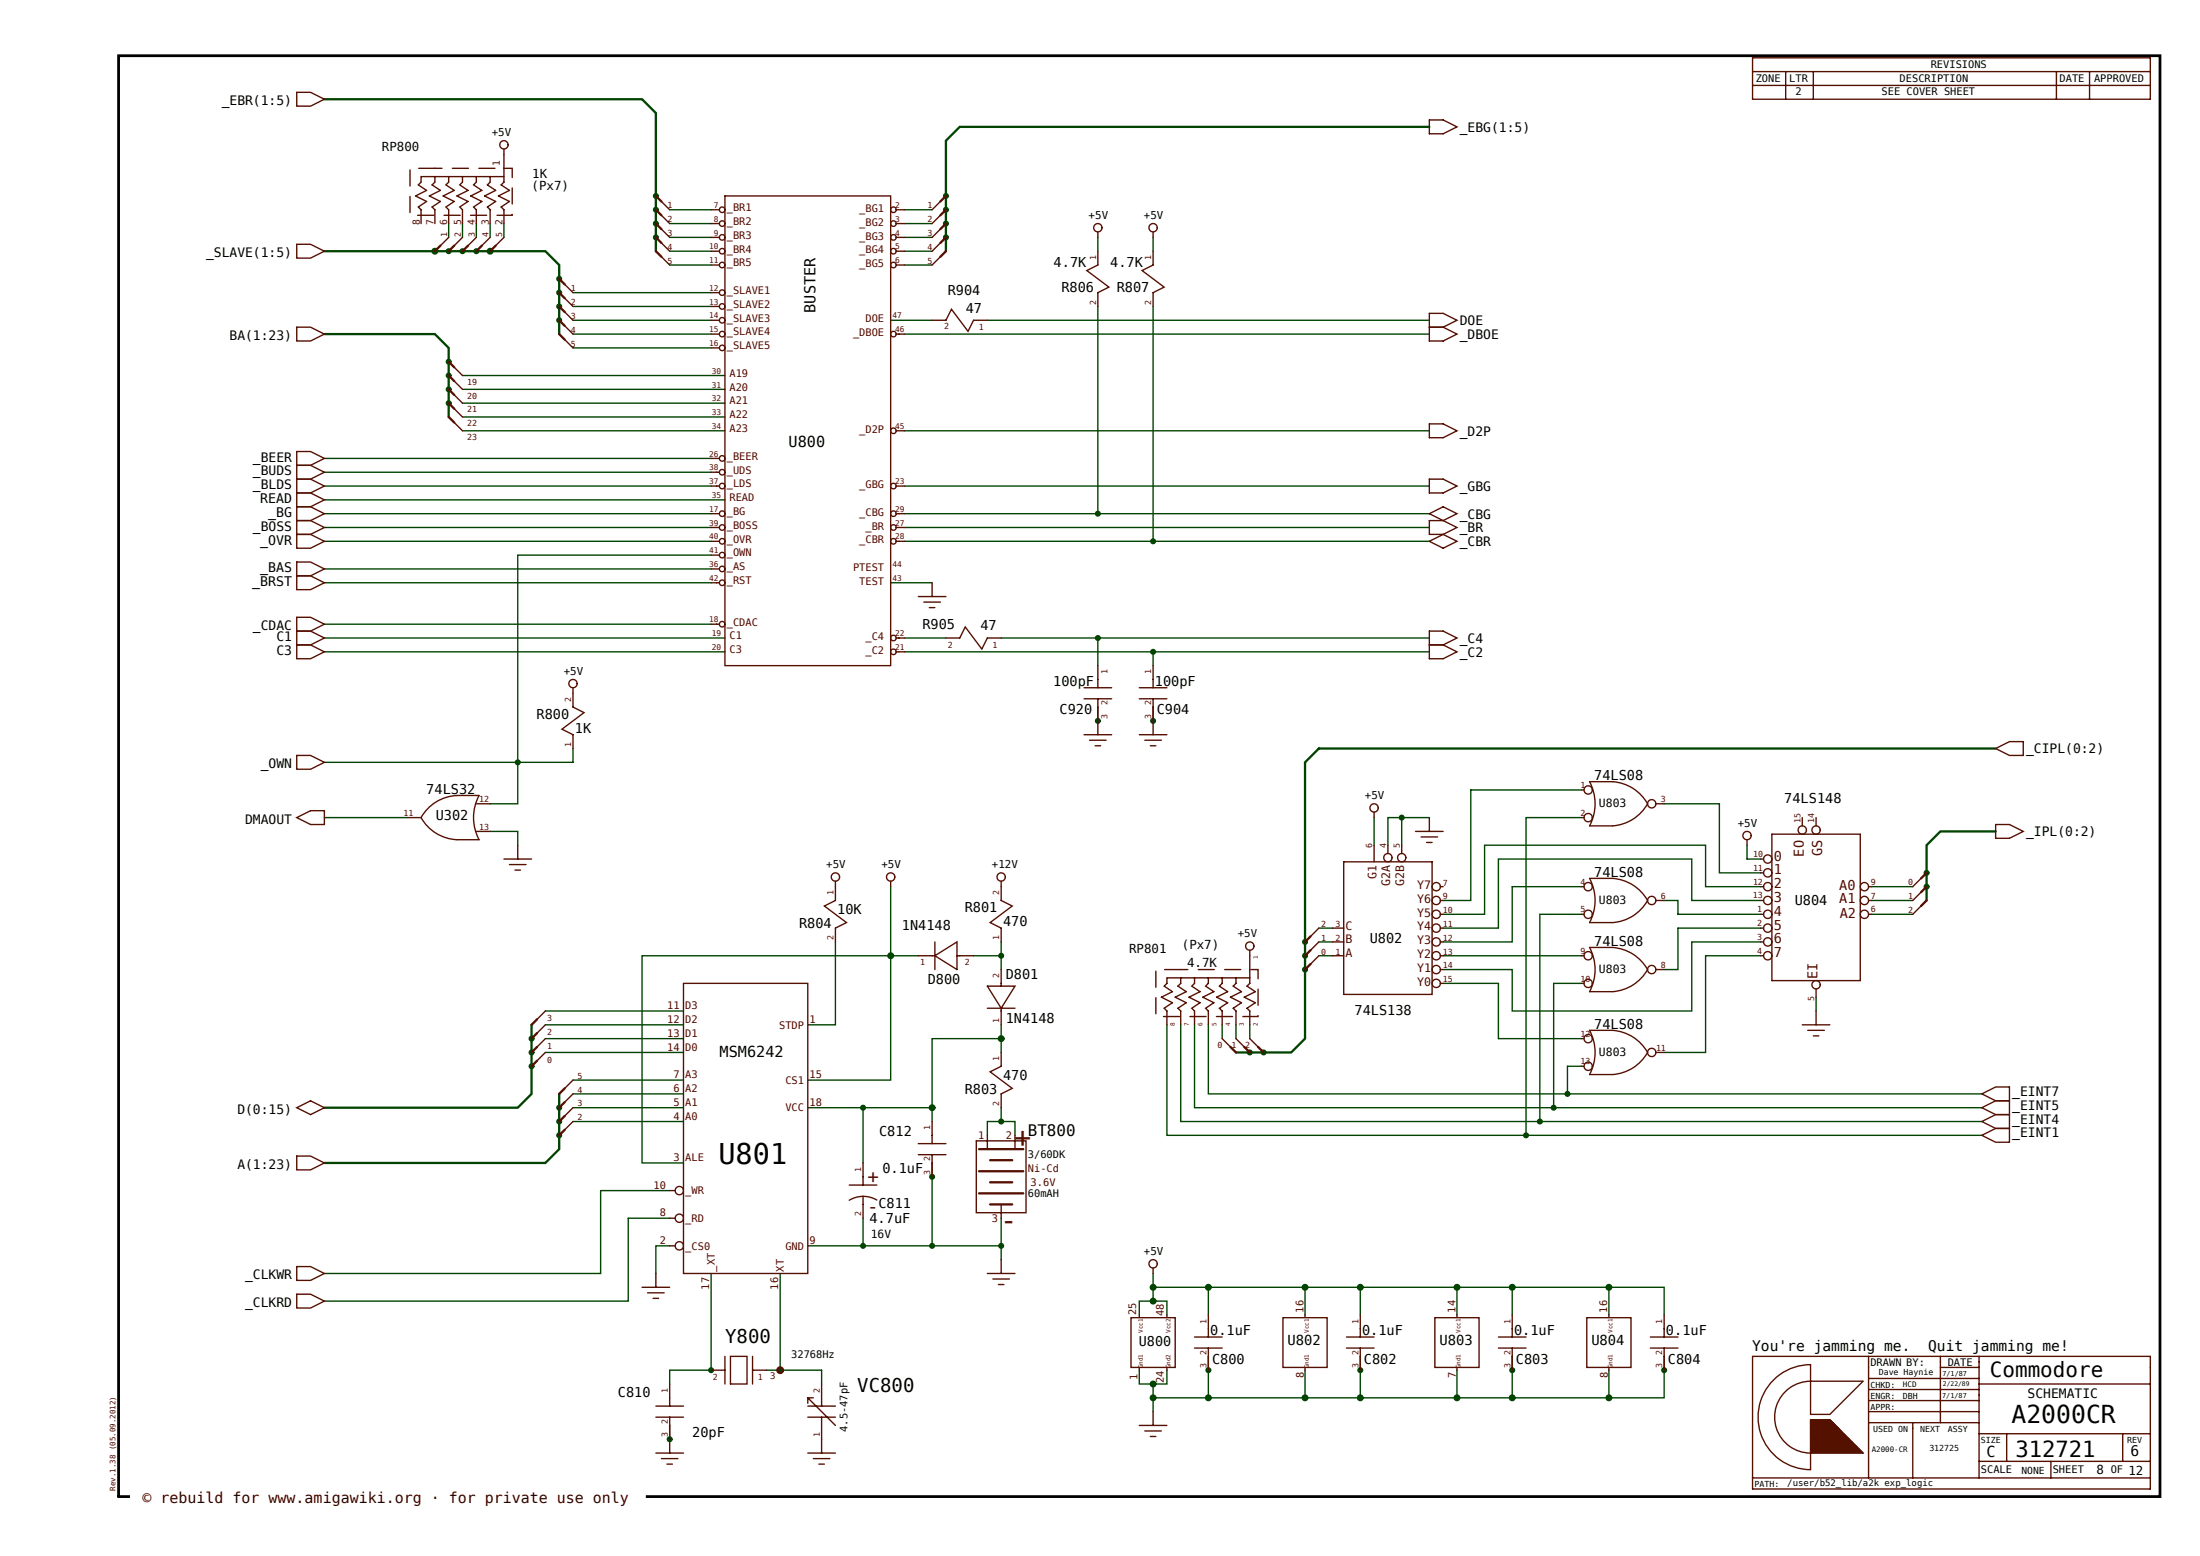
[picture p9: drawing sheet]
<svg xmlns="http://www.w3.org/2000/svg" width="420mm" height="297mm" viewBox="0 0 420 297" stroke-linecap="round" stroke-linejoin="round" font-family="sans-serif">
<path d="M22.6 10.6h389.8v275.1h-389.8z" fill="#fff" stroke="#fff" stroke-width=".19"/>
<path d="M22.6 10.6h389.8v275.1h-389.8z" fill="none" stroke="#000" stroke-width=".53"/>
<g fill="none" stroke="#040" stroke-width=".26">
<path d="M85.7 42.7v2.6M88.3 42.7v2.6M90.9 42.7v2.6M93.6 42.7v2.6M96.2 42.7v2.6M109.4 58.5h26.4M109.4 55.9h26.4M127.8 42.7h8M127.8 50.6h8M127.8 45.3h8M127.8 40h8M127.8 47.9h8"/>
<path d="M172.7 42.7h5.2M172.7 50.6h5.2M172.7 45.3h5.2M172.7 40h5.2M172.7 47.9h5.2M209.6 45.3v2.6M209.6 58.5v39.5M220.1 45.3v2.6M220.1 58.5v44.8M88.3 71.7h50.1M88.3 74.3h50.1M88.3 77h50.1"/>
<path d="M88.3 79.6h50.1M109.4 61.1h26.4M109.4 63.8h26.4M109.4 66.4h26.4M170 61.1h7.9M172.7 63.8h100.2M188.5 61.1h84.4M61.9 98h73.9M61.9 90.1h73.9M61.9 92.8h73.9M61.9 87.5h73.9M61.9 95.4h76.5"/>
<path d="M88.3 82.2h50.1M172.7 98h100.2M172.7 82.2h100.2M172.7 92.8h100.2M61.9 111.2h73.9M61.9 103.3h73.9M61.9 100.7h73.9M61.9 119.1h73.9M61.9 108.6h73.9M135.8 106h-37v47.4h-5.2M170 111.2h7.9M172.7 103.3h100.2"/>
<path d="M172.7 100.7h100.2M61.9 124.4h76.5M61.9 121.8h76.5M172.7 124.4h47.4v2.7M172.7 121.8h7.9M191.1 121.8h81.8M209.6 121.8v5.3M209.6 135v2.6M220.1 124.4h52.8M220.1 135v2.6M61.9 156.1h15.8M93.6 158.7h5.2v2.6"/>
<path d="M109.4 142.9v2.6h-47.5M262.3 156.1v5.2M267.6 156.1v5.2M272.9 156.1h-7.9v5.2M301.9 156.1h-10.6v60.6M301.9 150.8h-21.1v21.1h-5.3M317.7 153.4h10.5v13.2h8M159.5 179.8v15.8h-5.3M170 169.2v37h-15.8M191.1 179.8v5.3M251.8 179.8h2.6M251.8 177.2h2.6"/>
<path d="M301.9 174.5h-7.9v39.6M301.9 169.2h-13.2v10.6h-13.2M317.7 171.9h2.6v2.6h15.9M333.5 161.3v2.7h2.7M336.2 171.9h-13.2v-7.9h-36.9v13.2h-10.6M336.2 169.2h-10.6v-7.9h-42.2v13.2h-7.9M336.2 179.8h-13.2v13.2h-34.3v-7.9h-13.2M336.2 177.2h-15.9v7.9h-2.6M357.3 169.2h7.9M357.3 174.5h7.9M357.3 171.9h7.9M104.1 198.2h26.4"/>
<path d="M104.1 195.6h26.4M104.1 193h26.4M175.3 182.4h-52.7v39.6h7.9M185.9 182.4h5.2M191.1 195.6v2.6h-13.2v15.9M191.1 198.2v2.7M222.8 195.6v21.1h68.5M225.4 195.6v18.5h68.6M230.7 195.6v13.2h68.5v-5.3h2.7M233.3 195.6v2.6M236 195.6v2.6M238.6 195.6v2.6"/>
<path d="M251.8 182.4h2.6M275.5 187.7h10.6v10.5h15.8M275.5 182.4h26.4M301.9 187.7h-5.3v23.7h-68.6v-15.8M336.2 182.4h-10.6v18.5h-7.9M346.7 190.3v2.7M104.1 200.9h26.4M109.4 208.8h21.1M109.4 214.1h21.1M109.4 211.4h21.1M109.4 206.2h21.1M154.2 211.4h23.7"/>
<path d="M164.8 211.4v10.6M191.1 211.4v2.7h2.7v2.6M191.1 214.1h-2.6v2.6M291.3 216.7h87M294 214.1h84.3M296.6 211.4h81.7M299.2 208.8h79.1M127.8 232.5h-7.9v15.8h-58M127.8 227.3h-13.1v15.8h-52.8M127.8 237.8h-2.6v5.3M154.2 237.8h36.9M164.8 232.5v5.3"/>
<path d="M177.9 222v15.8M191.1 232.5v7.9M135.8 243.1v18.4h-8v2.7M148.9 243.1v18.4M220.1 248.3h-2.6v2.7M220.1 243.1v2.6M230.7 251v-5.3h87v5.3M230.7 245.7h-10.6v2.6h2.7v2.7M230.7 258.9v7.9M249.1 245.7v5.3M259.7 245.7v5.3M259.7 258.9v7.9"/>
<path d="M278.1 245.7v5.3M288.7 245.7v5.3M288.7 258.9v7.9M307.2 245.7v5.3M317.7 258.9v7.9h-97.6M127.8 272.1v2.6M146.3 261.5h10.6v2.7M217.5 261.5v2.7h5.3v-2.7M220.1 264.2v5.2M249.1 261.5v5.3M278.1 261.5v5.3M307.2 261.5v5.3"/>
</g>
<path d="M61.9 18.9h60.7l2.6 2.7v26.3M272.9 24.2h-89.7l-2.6 2.7v21M61.9 47.9h42.2l2.7 2.7v13.2M61.9 63.8h21.1l2.7 2.6v13.2M381 142.9h-129.2l-2.7 2.6v52.7l-2.6 2.7h-10.5M381 158.7h-10.6l-2.6 2.6v10.6M101.5 195.6v13.2l-2.7 2.6h-36.9M106.8 208.8v10.5l-2.7 2.7h-42.2" fill="none" stroke="#040" stroke-width=".44"/>
<g fill="#040" stroke="#040" stroke-width=".44">
<circle cx="93.6" cy="47.9" r=".44"/>
<circle cx="83" cy="47.9" r=".44"/>
<circle cx="177.9" cy="211.4" r=".44"/>
<circle cx="191.1" cy="198.2" r=".44"/>
<circle cx="170" cy="182.4" r=".44"/>
<circle cx="288.7" cy="245.7" r=".44"/>
<circle cx="307.2" cy="245.7" r=".44"/>
<circle cx="288.7" cy="266.8" r=".44"/>
<circle cx="307.2" cy="266.8" r=".44"/>
<circle cx="259.7" cy="266.8" r=".44"/>
<circle cx="278.1" cy="266.8" r=".44"/>
<circle cx="259.7" cy="245.7" r=".44"/>
<circle cx="278.1" cy="245.7" r=".44"/>
<circle cx="220.1" cy="248.3" r=".44"/>
<circle cx="220.1" cy="245.7" r=".44"/>
<circle cx="249.1" cy="245.7" r=".44"/>
<circle cx="220.1" cy="264.2" r=".44"/>
<circle cx="220.1" cy="266.8" r=".44"/>
<circle cx="249.1" cy="266.8" r=".44"/>
<circle cx="230.7" cy="245.7" r=".44"/>
<circle cx="230.7" cy="266.8" r=".44"/>
</g>
<g fill="#040" stroke="#040" stroke-width=".26">
<circle cx="177.9" cy="237.8" r=".44"/>
<circle cx="220.1" cy="124.4" r=".44"/>
<circle cx="177.9" cy="224.6" r=".44"/>
<circle cx="148.9" cy="261.5" r=".44"/>
<circle cx="127.8" cy="274.7" r=".44"/>
<circle cx="317.7" cy="261.5" r=".44"/>
<circle cx="288.7" cy="261.5" r=".44"/>
<circle cx="259.7" cy="261.5" r=".44"/>
<circle cx="230.7" cy="261.5" r=".44"/>
<circle cx="220.1" cy="137.6" r=".44"/>
<circle cx="209.6" cy="121.8" r=".44"/>
<circle cx="209.6" cy="137.6" r=".44"/>
<circle cx="90.9" cy="47.9" r=".44"/>
<circle cx="88.3" cy="47.9" r=".44"/>
<circle cx="85.7" cy="47.9" r=".44"/>
<circle cx="101.5" cy="203.5" r=".44"/>
<circle cx="191.1" cy="237.8" r=".44"/>
<circle cx="191.1" cy="214.1" r=".44"/>
<circle cx="85.7" cy="69" r=".44"/>
<circle cx="220.1" cy="103.3" r=".44"/>
<circle cx="209.6" cy="98" r=".44"/>
<circle cx="101.5" cy="200.9" r=".44"/>
<circle cx="367.8" cy="169.2" r=".44"/>
<circle cx="101.5" cy="198.2" r=".44"/>
<circle cx="106.8" cy="216.7" r=".44"/>
<circle cx="135.8" cy="261.5" r=".44"/>
<circle cx="164.8" cy="237.8" r=".44"/>
<circle cx="106.8" cy="214.1" r=".44"/>
<circle cx="106.8" cy="211.4" r=".44"/>
<circle cx="164.8" cy="211.4" r=".44"/>
<circle cx="367.8" cy="166.6" r=".44"/>
<circle cx="267.6" cy="156.1" r=".44"/>
<circle cx="191.1" cy="182.4" r=".44"/>
<circle cx="238.6" cy="200.9" r=".44"/>
<circle cx="125.2" cy="40" r=".44"/>
<circle cx="125.2" cy="45.3" r=".44"/>
<circle cx="125.2" cy="42.7" r=".44"/>
<circle cx="180.6" cy="40" r=".44"/>
<circle cx="180.6" cy="45.3" r=".44"/>
<circle cx="180.6" cy="42.7" r=".44"/>
<circle cx="125.2" cy="37.4" r=".44"/>
<circle cx="106.8" cy="53.2" r=".44"/>
<circle cx="106.8" cy="55.9" r=".44"/>
<circle cx="106.8" cy="58.5" r=".44"/>
<circle cx="106.8" cy="61.1" r=".44"/>
<circle cx="180.6" cy="37.4" r=".44"/>
<circle cx="299.2" cy="208.8" r=".44"/>
<circle cx="296.6" cy="211.4" r=".44"/>
<circle cx="294" cy="214.1" r=".44"/>
<circle cx="249.1" cy="185.1" r=".44"/>
<circle cx="291.3" cy="216.7" r=".44"/>
<circle cx="241.2" cy="200.9" r=".44"/>
<circle cx="85.7" cy="77" r=".44"/>
<circle cx="85.7" cy="74.3" r=".44"/>
<circle cx="85.7" cy="71.7" r=".44"/>
<circle cx="249.1" cy="182.4" r=".44"/>
<circle cx="249.1" cy="179.8" r=".44"/>
<circle cx="98.8" cy="145.5" r=".44"/>
</g>
<g fill="none" stroke="#510" stroke-width=".26">
<path d="M56.7 17.6h2.6l2.6 1.3-2.6 1.4h-2.6zM96.2 28.4v1.1M126.3 38.5l1.5 1.5M138.4 37.4h31.6v89.7h-31.6zM179.5 38.5l-1.6 1.5M272.9 22.9h2.6l2.6 1.3-2.6 1.3h-2.6zM126.3 49l1.5 1.6M126.3 46.4l1.5 1.5M126.3 43.7l1.5 1.6M126.3 41.1l1.5 1.6M135.8 40h1.5M135.8 42.7h1.5"/>
<path d="M135.8 45.3h1.5M135.8 47.9h1.5M135.8 50.6h1.5M135.8 58.5h1.5M135.8 55.9h1.5M171.1 40h1.6M171.1 42.7h1.6M171.1 45.3h1.6M171.1 47.9h1.6M171.1 50.6h1.6M179.5 49l-1.6 1.6M179.5 46.4l-1.6 1.5"/>
<path d="M179.5 43.7l-1.6 1.6M179.5 41.1l-1.6 1.6M209.6 47.9v2.7l-2.1 1 4.2 3.2-2.1 1.1v2.6M209.6 44.3v1M220.1 47.9v2.7l-2.1 1 4.2 3.2-2.1 1.1v2.6M220.1 44.3v1M272.9 59.8h2.6l2.6 1.3-2.6 1.4 2.6 1.3-2.6 1.3h-2.6zM135.8 63.8h1.5M135.8 61.1h1.5M135.8 66.4h1.5M171.1 63.8h1.6M272.9 62.5h2.6"/>
<path d="M56.7 86.2h2.6l2.6 1.3-2.6 1.3h-2.6zM56.7 88.8h2.6l2.6 1.3-2.6 1.4h-2.6zM56.7 91.5h2.6l2.6 1.3-2.6 1.3h-2.6zM56.7 99.4h2.6l2.6 1.3-2.6 1.3h-2.6zM56.7 96.7h2.6l2.6 1.3-2.6 1.4h-2.6zM135.8 98h1.5M135.8 87.5h1.5M135.8 90.1h1.5M135.8 92.8h1.5M171.1 82.2h1.6M171.1 92.8h1.6M171.1 98h1.6"/>
<path d="M272.9 98l2.6-1.3 2.6 1.3-2.6 1.4zM272.9 91.5h2.6l2.6 1.3-2.6 1.3h-2.6zM275.5 99.4l2.6 1.3-2.6 1.3M275.5 99.4h-2.6v2.6h2.6M56.7 102h2.6l2.6 1.3-2.6 1.3h-2.6zM56.7 117.8h2.6l2.6 1.3-2.6 1.4h-2.6zM135.8 108.6h1.5M135.8 103.3h1.5M135.8 106h1.5M135.8 100.7h1.5M135.8 119.1h1.5M135.8 111.2h1.5"/>
<path d="M171.1 100.7h1.6M171.1 103.3h1.6M175.3 113.9h5.3M176.4 114.9h3.1M177.4 116h1.1M177.9 111.2v2.7M272.9 103.3l2.6-1.3 2.6 1.3-2.6 1.3zM56.7 123.1h2.6l2.6 1.3-2.6 1.3h-2.6zM171.1 124.4h1.6M171.1 121.8h1.6M217.5 131.3h5.3M217.5 133.4h5.3"/>
<path d="M220.1 127.1v4.2M220.1 133.4v6.8M272.9 120.5h2.6l2.6 1.3-2.6 1.3 2.6 1.3-2.6 1.3h-2.6zM272.9 123.1h2.6M56.7 156.1l2.6-1.4h2.6v2.7h-2.6zM77.7 156.1h2.7M81.8 154.2a8.3 8.3 0 0 1 5.4-2.4h4.3a9 9 0 0 0 0 8.5h-4.3a8.3 8.3 0 0 1-6.8-4.2zM90.9 153.4h2.7M90.9 158.7h2.7M217.5 140.2h5.3M218.6 141.3h3.1M219.6 142.3h1.1"/>
<path d="M262.3 155v1.1M270.2 158.7h5.3M271.3 159.8h3.2M272.9 156.1v2.6M301.9 150.8h.5M301.9 156.1h.5M303.5 149.2h4.4a8.3 8.3 0 0 1 6.6 4.2 8.3 8.3 0 0 1-6.6 4.2h-4.4a9 9 0 0 0 0-8.4zM316.1 153.4h1.6M381 142.9l2.6-1.3h2.7v2.6h-2.7zM96.2 164h5.3M97.3 165h3.1M98.3 166.1h1.1"/>
<path d="M98.8 161.3v2.7M159.5 168.2v3.7l-2.1 1 4.2 3.2-2.1 1.1v2.6M178.5 179.8v5.3M191.1 168.2v1M251.8 177.2l-1.6 1.5M251.8 179.8l-1.6 1.6M254.4 177.2h2.1M254.4 179.8h2.1M256.5 164.5h16.9v25.3h-16.9zM262.3 161.3v3.2M265 161.3v1.6M267.6 161.3v1.6"/>
<path d="M272.3 160.8h1.1M275 171.9h.5M275 169.2h.5M275 174.5h.5M275 177.2h.5M275 179.8h.5M301.9 169.2h.5M301.9 174.5h.5M303.5 167.7h4.4a8.3 8.3 0 0 1 6.6 4.2 8.3 8.3 0 0 1-6.6 4.2h-4.4a9 9 0 0 0 0-8.4zM316.1 171.9h1.6M333.5 160.3v1M366.7 172.9l-1.5 1.6"/>
<path d="M366.7 170.3l-1.5 1.6M366.7 167.7l-1.5 1.5M104.1 193l-1.6 1.6M104.1 195.6l-1.6 1.6M104.1 198.2l-1.6 1.6M175.3 182.4h3.2M178.5 182.4l4.2-2.6v5.3zM182.7 182.4h3.2M188.5 188.2h5.3l-2.7 4.2zM188.5 192.4h5.3M191.1 185.1v3.1M191.1 192.4v3.2"/>
<path d="M225.4 186.6v1.1l-.5 .5 1.6 1.1-2.1 1 2.1 1.1-1.6 1 .5 .6v2.6M228 186.6v1.1l-.5 .5 1.6 1.1-2.1 1 2.1 1.1-1.6 1 .5 .6v2.6M230.7 186.6v1.1l-.5 .5 1.5 1.1-2.1 1 2.1 1.1-1.5 1 .5 .6v2.6M233.3 186.6v1.1l-.5 .5 1.6 1.1-2.1 1 2.1 1.1-1.6 1 .5 .6v2.6M236 186.6v1.1l-.6 .5 1.6 1.1-2.1 1 2.1 1.1-1.6 1 .6 .6v2.6M238.6 186.6h-15.8v1.1l-.6 .5 1.6 1.1-2.1 1 2.1 1.1-1.6 1 .6 .6v2.6M238.6 182.4v5.3l-.5 .5 1.5 1.1-2.1 1 2.1 1.1-1.5 1 .5 .6v2.6M251.8 182.4l-1.6 1.6M254.4 182.4h2.1M275 182.4h.5M275 185.1h.5M275 187.7h.5"/>
<path d="M301.9 198.2h.5M301.9 182.4h.5M301.9 187.7h.5M303.5 196.7h4.4a8.3 8.3 0 0 1 6.6 4.2 8.3 8.3 0 0 1-6.6 4.2h-4.4a9 9 0 0 0 0-8.4zM303.5 180.8h4.4a8.3 8.3 0 0 1 6.6 4.3 8.3 8.3 0 0 1-6.6 4.2h-4.4a9 9 0 0 0 0-8.5zM316.1 185.1h1.6M56.7 211.4l2.6-1.3 2.6 1.3-2.6 1.4zM104.1 200.9l-1.6 1.6M109.4 206.2l-1.6 1.5M109.4 208.8l-1.6 1.6M109.4 211.4l-1.6 1.6M109.4 214.1l-1.6 1.6"/>
<path d="M175.3 218.3h5.3M177.9 214.1v4.2M186.4 217.8h9.5v13.7h-9.5zM188.5 216.7v2.6M191.1 200.9v2.6l-2.1 1.1 4.2 3.1-2.1 1.1v2.6M193.8 216.7v2.6M301.9 203.5h.5M316.1 200.9h1.6M378.3 211.4l2.7-1.3h2.6v2.7h-2.6zM378.3 208.8l2.7-1.3h2.6v2.6h-2.6zM378.3 214.1l2.7-1.3h2.6v2.6h-2.6zM378.3 216.7l2.7-1.3h2.6v2.6h-2.6z"/>
<path d="M56.7 220.7h2.6l2.6 1.3-2.6 1.3h-2.6zM162.1 226.2h5.3M164.8 222v4.2M164.8 228.3v4.2M167.4 229.1a5.2 5.2 0 0 0-5.3 0M175.3 220.4h5.3M177.9 220.4v4.2M191.1 229.9v2.6M56.7 247h2.6l2.6 1.3-2.6 1.4h-2.6zM56.7 241.8h2.6l2.6 1.3-2.6 1.3h-2.6zM188.5 243.1h5.3M189.5 244.1h3.2"/>
<path d="M190.6 245.2h1.1M191.1 240.4v2.7M228 255.2h5.3M228 257.3h5.3M230.7 251v4.2M230.7 257.3v4.2M278.1 251v.5M356.7 258.9v23.2M370.4 258.9v12.7M377.8 258.9v23.2M125.2 277.4h5.3M126.3 278.4h3.1"/>
<path d="M127.3 279.5h1.1M127.8 274.7v2.7M154.2 277.4h5.3M155.3 278.4h3.1M156.3 279.5h1.1M156.9 274.7v2.7M278.1 261v.5M338.6 263.4a10 10 0 0 0-2.2 10.9 10 10 0 0 0 9.3 6.2v-9.5h3.6l6.4 6.4h-10a6.9 6.9 0 0 1-6.9-6.9 6.9 6.9 0 0 1 6.9-6.9h10l-6.4 6.4h-3.6v-9.5a10 10 0 0 0-7.1 2.9zM345.7 273.7h6.3M345.7 271.6h4.2M345.7 272.1h4.7M345.7 272.6h5.2"/>
<path d="M345.7 273.1h5.8M345.7 274.2h6.8M345.7 274.7h7.3M345.7 275.2h7.9M345.7 275.8h8.4M345.7 276.3h8.9M345.7 276.8h9.4M345.7 271.3h3.9M345.7 271.8h4.4M345.7 272.3h5M345.7 272.9h5.5M345.7 273.4h6"/>
<path d="M345.7 273.9h6.5M345.7 274.5h7.1M345.7 275h7.6M345.7 275.5h8.1M345.7 276h8.7M345.7 276.6h9.2M345.7 277.1h9.7M345.7 271.1h3.7M345.7 271.2h3.8M345.7 271.4h4M345.7 271.5h4.1M345.7 271.6h4.3"/>
<path d="M345.7 271.7h4.3M345.7 271.9h4.5M345.7 272h4.6M345.7 272.2h4.8M345.7 272.3h4.9M345.7 272.4h5M345.7 272.5h5.1M345.7 272.7h5.3M345.7 272.8h5.4M345.7 273h5.6M345.7 273h5.7M345.7 273.2h5.8"/>
<path d="M345.7 273.3h5.9M345.7 273.5h6.1M345.7 273.6h6.2M345.7 273.8h6.4M345.7 273.8h6.5M345.7 274h6.6M345.7 274.1h6.7M345.7 274.3h6.9M345.7 274.4h7M345.7 274.5h7.2M345.7 274.6h7.2M345.7 274.8h7.4"/>
<path d="M345.7 274.9h7.5M345.7 275.1h7.7M345.7 275.2h7.8M345.7 275.3h7.9M345.7 275.4h8M345.7 275.6h8.2M345.7 275.7h8.3M345.7 275.9h8.5M345.7 275.9h8.6M345.7 276.1h8.7M345.7 276.2h8.8M345.7 276.4h9"/>
<path d="M345.7 276.5h9.1M345.7 276.7h9.3M345.7 276.7h9.4M345.7 276.9h9.5M345.7 277h9.6M345.7 277.2h9.8M345.7 277.3h9.9M356.7 271.6h21.1M356.7 269.4h21.1M356.7 267.3h21.1M356.7 265.2h21.1M356.7 263.1h21.1"/>
<path d="M365.2 271.6v10.5M370.4 261h7.4M377.8 278.9h32.7M377.8 273.7h32.7M377.8 264.2h32.7M383.1 273.7v5.2M391.5 278.9v3.2M405.2 273.7v5.2M334.6 282.1v2.1h75.9v-25.3h-75.9v23.2h75.9"/>
<circle cx="96.2" cy="27.6" r=".79"/>
<circle cx="137.9" cy="40" r=".53"/>
<circle cx="137.9" cy="55.9" r=".53"/>
<circle cx="137.9" cy="47.9" r=".53"/>
<circle cx="137.9" cy="50.6" r=".53"/>
<circle cx="137.9" cy="45.3" r=".53"/>
<circle cx="137.9" cy="42.7" r=".53"/>
<circle cx="137.9" cy="58.5" r=".53"/>
<circle cx="170.6" cy="40" r=".53"/>
<circle cx="170.6" cy="50.6" r=".53"/>
<circle cx="170.6" cy="42.7" r=".53"/>
<circle cx="170.6" cy="45.3" r=".53"/>
<circle cx="170.6" cy="47.9" r=".53"/>
<circle cx="209.6" cy="43.5" r=".79"/>
<circle cx="220.1" cy="43.5" r=".79"/>
<circle cx="137.9" cy="61.1" r=".53"/>
<circle cx="137.9" cy="66.4" r=".53"/>
<circle cx="137.9" cy="63.8" r=".53"/>
<circle cx="170.6" cy="63.8" r=".53"/>
<circle cx="137.9" cy="98" r=".53"/>
<circle cx="137.9" cy="90.1" r=".53"/>
<circle cx="137.9" cy="87.5" r=".53"/>
<circle cx="137.9" cy="92.8" r=".53"/>
<circle cx="170.6" cy="92.8" r=".53"/>
<circle cx="170.6" cy="82.2" r=".53"/>
<circle cx="170.6" cy="98" r=".53"/>
<circle cx="137.9" cy="103.3" r=".53"/>
<circle cx="137.9" cy="100.7" r=".53"/>
<circle cx="137.9" cy="106" r=".53"/>
<circle cx="137.9" cy="119.1" r=".53"/>
<circle cx="137.9" cy="108.6" r=".53"/>
<circle cx="137.9" cy="111.2" r=".53"/>
<circle cx="170.6" cy="100.7" r=".53"/>
<circle cx="170.6" cy="103.3" r=".53"/>
<circle cx="170.6" cy="121.8" r=".53"/>
<circle cx="170.6" cy="124.4" r=".53"/>
<circle cx="262.3" cy="154.2" r=".79"/>
<circle cx="303.2" cy="150.8" r=".79"/>
<circle cx="303.2" cy="156.1" r=".79"/>
<circle cx="315.3" cy="153.4" r=".79"/>
<circle cx="333.5" cy="159.5" r=".79"/>
<circle cx="159.5" cy="167.4" r=".79"/>
<circle cx="191.1" cy="167.4" r=".79"/>
<circle cx="265" cy="163.7" r=".79"/>
<circle cx="267.6" cy="163.7" r=".79"/>
<circle cx="274.2" cy="171.9" r=".79"/>
<circle cx="274.2" cy="169.2" r=".79"/>
<circle cx="274.2" cy="174.5" r=".79"/>
<circle cx="274.2" cy="177.2" r=".79"/>
<circle cx="274.2" cy="179.8" r=".79"/>
<circle cx="303.2" cy="174.5" r=".79"/>
<circle cx="303.2" cy="169.2" r=".79"/>
<circle cx="315.3" cy="171.9" r=".79"/>
<circle cx="274.2" cy="182.4" r=".79"/>
<circle cx="274.2" cy="187.7" r=".79"/>
<circle cx="274.2" cy="185.1" r=".79"/>
<circle cx="303.2" cy="182.4" r=".79"/>
<circle cx="303.2" cy="198.2" r=".79"/>
<circle cx="303.2" cy="187.7" r=".79"/>
<circle cx="315.3" cy="185.1" r=".79"/>
<circle cx="303.2" cy="203.5" r=".79"/>
<circle cx="315.3" cy="200.9" r=".79"/>
</g>
<g fill="none" stroke="#510" stroke-width=".44">
<path d="M125.2 37.4l1.1 1.1M180.6 37.4l-1.1 1.1M125.2 47.9l1.1 1.1M125.2 45.3l1.1 1.1M125.2 42.7l1.1 1M125.2 40l1.1 1.1M180.6 47.9l-1.1 1.1M180.6 45.3l-1.1 1.1M180.6 42.7l-1.1 1M180.6 40l-1.1 1.1M250.2 178.7l-1.1 1.1M367.8 171.9l-1.1 1"/>
<path d="M367.8 169.2l-1.1 1.1M367.8 166.6l-1.1 1.1M102.5 194.6l-1 1M102.5 197.2l-1 1M102.5 199.8l-1 1.1M250.2 181.4l-1.1 1M250.2 184l-1.1 1.1M102.5 202.5l-1 1M107.8 207.7l-1 1.1M107.8 210.4l-1 1M107.8 213l-1 1.1M107.8 215.7l-1 1"/>
<path d="M186.9 219.3h8.5M186.9 223.6h8.5M186.9 227.8h8.5M189 221.5h4.2M189 225.7h4.2M189 229.9h4.2"/>
</g>
<path d="M225.4 185.1h-4.7v8.9h19.5v-8.9h-14.8" fill="none" stroke="#510" stroke-width=".26" stroke-dasharray="3.1 2"/>
<path d="M273.9 251.5h8.5v9.5h-8.5z" fill="#fff" stroke="#510" stroke-width=".26"/>
<g fill="none" stroke="#510" stroke-width=".26">
<path d="M334.6 11h75.9v7.9h-75.9zM334.6 13.7h75.9M334.6 16.3h75.9M340.9 13.7v5.2M346.2 13.7v5.2M392.6 13.7v5.2M398.9 13.7v5.2M177.9 61.1h2.7l1-2.1 3.2 4.2 1.1-2.1h2.6M180.6 121.8h2.6l1.1-2.1 3.1 4.2 1.1-2.1h2.6M207 131.3h5.2M207 133.4h5.2M209.6 127.1v4.2"/>
<path d="M209.6 133.4v6.8M207 140.2h5.2M208 141.3h3.2M209.1 142.3h1M238.6 181.4v1M127.8 227.3h1.1M127.8 232.5h1.1M127.8 237.8h1.1M257.1 255.2h5.2M257.1 257.3h5.2M259.7 251v4.2M259.7 257.3v4.2"/>
<circle cx="238.6" cy="180.6" r=".79"/>
<circle cx="129.7" cy="237.8" r=".79"/>
<circle cx="129.7" cy="232.5" r=".79"/>
<circle cx="129.7" cy="227.3" r=".79"/>
</g>
<path d="M130.5 187.7h23.7v55.4h-23.7z" fill="#fff" stroke="#510" stroke-width=".26"/>
<path d="M234.9 199.8l1.1 1.1M237.5 199.8l1.1 1.1M240.2 199.8l1 1.1" fill="none" stroke="#510" stroke-width=".44"/>
<g fill="none" stroke="#510" stroke-width=".26">
<path d="M56.7 120.5h2.6l2.6 1.3-2.6 1.3h-2.6zM338.3 159.2h16.8v28h-16.8zM344.1 156.1v1.5M346.7 156.1v1.5M381 157.4h2.6l2.7 1.3-2.7 1.3h-2.6zM336.2 164h.5M336.2 166.6h.5M336.2 169.2h.5M336.2 171.9h.5M336.2 174.5h.5M336.2 177.2h.5M336.2 179.8h.5"/>
<path d="M356.7 169.2h.6M356.7 171.9h.6M356.7 174.5h.6M233.3 198.2l1.6 1.6M236 198.2l1.5 1.6M238.6 198.2l1.6 1.6M336.2 182.4h.5M346.7 188.8v1.5M138.4 258.9v5.3M139.4 258.9h3.2v5.3h-3.2zM143.7 258.9v5.3M286.1 255.2h5.2"/>
<path d="M286.1 257.3h5.2M288.7 251v4.2M288.7 257.3v4.2M307.2 251v.5M135.8 261.5h2.6M143.7 261.5h2.6M154.2 266.8l5.3 5.3M154.2 270.5h5.3M154.2 268.4h5.3M155.3 266.8h-1.1v1.1M156.9 264.2v4.2M156.9 270.5v4.2"/>
<path d="M307.2 261v.5"/>
<circle cx="344.1" cy="158.4" r=".79"/>
<circle cx="346.7" cy="158.4" r=".79"/>
<circle cx="337.5" cy="164" r=".79"/>
<circle cx="337.5" cy="166.6" r=".79"/>
<circle cx="337.5" cy="171.9" r=".79"/>
<circle cx="337.5" cy="177.2" r=".79"/>
<circle cx="337.5" cy="179.8" r=".79"/>
<circle cx="337.5" cy="174.5" r=".79"/>
<circle cx="337.5" cy="169.2" r=".79"/>
<circle cx="355.9" cy="174.5" r=".79"/>
<circle cx="355.9" cy="169.2" r=".79"/>
<circle cx="355.9" cy="171.9" r=".79"/>
<circle cx="337.5" cy="182.4" r=".79"/>
<circle cx="346.7" cy="188" r=".79"/>
</g>
<path d="M302.9 251.5h8.5v9.5h-8.5z" fill="#fff" stroke="#510" stroke-width=".26"/>
<path d="M249.1 251v.5M315.1 255.2h5.2M315.1 257.3h5.2M317.7 251v4.2M317.7 257.3v4.2M125.2 268.4h5.3M125.2 270.5h5.3M127.8 264.2v4.2M127.8 270.5v4.2M249.1 261v.5" fill="none" stroke="#510" stroke-width=".26"/>
<path d="M244.9 251.5h8.5v9.5h-8.5z" fill="#fff" stroke="#510" stroke-width=".26"/>
<g fill="none" stroke="#510" stroke-width=".44">
<path d="M84.1 46.9l-1.1 1M86.7 46.9l-1 1M89.3 46.9l-1 1M92 46.9l-1.1 1M94.6 46.9l-1 1"/>
<circle cx="148.9" cy="261.5" r=".53"/>
</g>
<g fill="none" stroke="#510" stroke-width=".26">
<path d="M83 33.7v1.1l-.5 .5 1.6 1-2.1 1.1 2.1 1.1-1.6 1 .5 .5v2.7M85.7 33.7v1.1l-.6 .5 1.6 1-2.1 1.1 2.1 1.1-1.6 1 .6 .5v2.7M88.3 33.7v1.1l-.5 .5 1.5 1-2.1 1.1 2.1 1.1-1.5 1 .5 .5v2.7M90.9 33.7v1.1l-.5 .5 1.6 1-2.1 1.1 2.1 1.1-1.6 1 .5 .5v2.7M93.6 33.7v1.1l-.6 .5 1.6 1-2.1 1.1 2.1 1.1-1.6 1 .6 .5v2.7M96.2 33.7h-15.8v1.1l-.5 .5 1.5 1-2.1 1.1 2.1 1.1-1.5 1 .5 .5v2.7M96.2 29.5v5.3l-.5 .5 1.6 1-2.1 1.1 2.1 1.1-1.6 1 .5 .5v2.7M85.7 45.3l-1.6 1.6M88.3 45.3l-1.6 1.6M90.9 45.3l-1.6 1.6M93.6 45.3l-1.6 1.6M96.2 45.3l-1.6 1.6"/>
<path d="M170 168.2v1M191.1 169.2v2.7l2.1 1-4.2 3.2 2.1 1.1v2.6M122.6 245.7h5.2M123.6 246.8h3.2M124.7 247.8h1M125.2 243.1v2.6M217.5 251v.5M222.8 251v.5M217.5 261v.5M222.8 261v.5"/>
<circle cx="170" cy="167.4" r=".79"/>
</g>
<path d="M83 32.1h-4.7v9h19.5v-9h-14.8" fill="none" stroke="#510" stroke-width=".26" stroke-dasharray="3.1 2"/>
<path d="M215.9 251.5h8.5v9.5h-8.5z" fill="#fff" stroke="#510" stroke-width=".26"/>
<g fill="none" stroke="#510" stroke-width=".26">
<path d="M56.7 46.6h2.6l2.6 1.3-2.6 1.4h-2.6zM107.8 54.3l1.6 1.6M107.8 56.9l1.6 1.6M107.8 59.6l1.6 1.5M56.7 62.5h2.6l2.6 1.3-2.6 1.3h-2.6zM86.7 78l1.6 1.6M86.7 75.4l1.6 1.6M86.7 72.7l1.6 1.6M86.7 70.1l1.6 1.6M107.8 62.2l1.6 1.6M107.8 64.8l1.6 1.6M56.7 94.1h2.6l2.6 1.3-2.6 1.3h-2.6z"/>
<path d="M86.7 80.6l1.6 1.6M272.9 80.9h2.6l2.6 1.3-2.6 1.3h-2.6zM56.7 109.9h2.6l2.6 1.3-2.6 1.4h-2.6zM56.7 107.3h2.6l2.6 1.3-2.6 1.3h-2.6zM109.4 131.3v3.7l2.1 1-4.2 3.2 2.1 1v2.7M56.7 144.2h2.6l2.6 1.3-2.6 1.3h-2.6zM344.1 195.6h5.2M345.1 196.7h3.2M346.2 197.7h1M346.7 193v2.6M220.1 242v1.1M217.5 272.1h5.3"/>
<path d="M218.6 273.1h3.1M219.6 274.2h1.1M220.1 269.4v2.7"/>
<circle cx="109.4" cy="130.5" r=".79"/>
<circle cx="220.1" cy="241.2" r=".79"/>
</g>
<path d="M106.8 53.2l1 1.1M106.8 55.9l1 1M106.8 58.5l1 1.1M85.7 79.6l1 1M85.7 77l1 1M85.7 74.3l1 1.1M85.7 71.7l1 1M85.7 69l1 1.1M106.8 61.1l1 1.1M106.8 63.8l1 1" fill="none" stroke="#510" stroke-width=".44"/>
<path d="M24.9 283.8h98.3v3.5h-98.3z" fill="#fff" stroke="#fff" stroke-width=".19"/>
<g font-size="5.4" fill="#500">
<text x="193.6" y="219">+</text>
<text x="191" y="234.8">-</text>
</g>
<text font-size="5.4" x="137.2" y="222.2">U801</text>
<text font-size="4.7" x="384" y="271.6">A2000CR</text>
<text font-size="4.2" x="384.8" y="278.1">312721</text>
<text font-size="4" x="379.9" y="262.8">Commodore</text>
<g font-size="3.6" fill="#500">
<text x="165.6" y="225.8">+</text>
<text x="165.6" y="231.5">-</text>
</g>
<g font-size="3.6">
<text x="138.4" y="256.4">Y800</text>
<text x="163.7" y="265.7">VC800</text>
</g>
<text font-size="3" x="196.2" y="216.9">BT800</text>
<g font-size="2.9">
<text x="155.7" y="59.7" transform="rotate(-90 155.7 59.7)">BUSTER</text>
<text x="150.5" y="85.3">U800</text>
<text x="137.4" y="201.8">MSM6242</text>
<text x="379.2" y="278.1">C</text>
</g>
<text font-size="2.9" fill="#300" x="27.2" y="286.8">© rebuild for www.amigawiki.org · for private use only</text>
<g font-size="2.8">
<text x="334.5" y="257.9">You're jamming me.</text>
<text x="368.1" y="257.9">Quit jamming me!</text>
<text x="406.7" y="277.9">6</text>
</g>
<g font-size="2.6">
<text x="201.2" y="50.9">4.7K</text>
<text x="212" y="50.9">4.7K</text>
<text x="180.9" y="56.3">R904</text>
<text x="184.4" y="59.7">47</text>
<text x="202.6" y="55.8">R806</text>
<text x="213.2" y="55.8">R807</text>
<text x="176.1" y="120.1">R905</text>
<text x="187.2" y="120.3">47</text>
<text x="201.1" y="130.9">100pF</text>
<text x="220.5" y="130.9">100pF</text>
<text x="102.4" y="137.2">R800</text>
<text x="202.3" y="136.4">C920</text>
<text x="220.8" y="136.4">C904</text>
<text x="109.7" y="139.9">1K</text>
<text x="304.3" y="148.9">74LS08</text>
<text x="81.4" y="151.5">74LS32</text>
<text x="340.6" y="153.2">74LS148</text>
<text x="83.2" y="156.5">U302</text>
<text x="304.3" y="167.3">74LS08</text>
<text x="342.6" y="172.8">U804</text>
<text x="152.5" y="177.1">R804</text>
<text x="159.8" y="174.5">10K</text>
<text x="172.2" y="177.5">1N4148</text>
<text x="184.2" y="174.2">R801</text>
<text x="191.5" y="176.8">470</text>
<text x="261.5" y="180.1">U802</text>
<text x="304.3" y="180.5">74LS08</text>
<text x="177.1" y="187.8">D800</text>
<text x="192" y="186.8">D801</text>
<text x="192" y="195.3">1N4148</text>
<text x="258.6" y="193.8">74LS138</text>
<text x="304.3" y="196.3">74LS08</text>
<text x="184.2" y="208.7">R803</text>
<text x="191.5" y="206.1">470</text>
<text x="167.8" y="216.9">C812</text>
<text x="168.5" y="223.8">0.1uF</text>
<text x="166" y="233.4">4.7uF</text>
<text x="167.7" y="230.5">C811</text>
<text x="217.4" y="256.8">U800</text>
<text x="231" y="254.8">0.1uF</text>
<text x="245.8" y="256.8">U802</text>
<text x="260" y="254.8">0.1uF</text>
<text x="274.8" y="256.8">U803</text>
<text x="289" y="254.8">0.1uF</text>
<text x="303.8" y="256.8">U804</text>
<text x="318.1" y="254.8">0.1uF</text>
<text x="231.4" y="260.3">C800</text>
<text x="260.4" y="260.3">C802</text>
<text x="289.4" y="260.3">C803</text>
<text x="318.4" y="260.3">C804</text>
<text x="118" y="266.7">C810</text>
<text x="132.2" y="274.3">20pF</text>
</g>
<g font-size="2.6" fill="#500">
<text x="338.6" y="164.2">0</text>
<text x="338.6" y="166.9">1</text>
<text x="344.3" y="163.5" transform="rotate(-90 344.3 163.5)">EO</text>
<text x="347.9" y="163.4" transform="rotate(-90 347.9 163.4)">GS</text>
<text x="338.6" y="169.5">2</text>
<text x="338.6" y="172.2">3</text>
<text x="351.1" y="172.4">A1</text>
<text x="351.1" y="169.8">A0</text>
<text x="338.6" y="174.8">4</text>
<text x="338.6" y="177.4">5</text>
<text x="351.2" y="175.3">A2</text>
<text x="338.6" y="182.7">7</text>
<text x="338.6" y="180.1">6</text>
<text x="347" y="186.8" transform="rotate(-90 347 186.8)">EI</text>
</g>
<g font-size="2.5">
<text x="42.3" y="20.1">_EBR(1:5)</text>
<text x="278.7" y="25.2">_EBG(1:5)</text>
<text x="39.3" y="49.1">_SLAVE(1:5)</text>
<text x="43.8" y="64.9">BA(1:23)</text>
<text x="278.7" y="64.7">_DBOE</text>
<text x="278.7" y="62.1">DOE</text>
<text x="278.7" y="83.2">_D2P</text>
<text x="48.3" y="88.1">_BEER</text>
<text x="48.3" y="90.7">_BUDS</text>
<text x="48.3" y="93.4">_BLDS</text>
<text x="278.7" y="93.7">_GBG</text>
<text x="48.3" y="101.3">_BOSS</text>
<text x="49.7" y="96">READ</text>
<text x="51.2" y="98.7">_BG</text>
<text x="278.7" y="99">_CBG</text>
<text x="278.7" y="101.6">_BR</text>
<text x="49.7" y="103.9">_OVR</text>
<text x="278.7" y="104.3">_CBR</text>
<text x="48.2" y="111.8">_BRST</text>
<text x="49.7" y="109.2">_BAS</text>
<text x="48.3" y="120.3">_CDAC</text>
<text x="52.8" y="125">C3</text>
<text x="52.8" y="122.4">C1</text>
<text x="278.7" y="122.7">_C4</text>
<text x="278.7" y="125.4">_C2</text>
<text x="386.8" y="143.8">_CIPL(0:2)</text>
<text x="49.8" y="146.6">_OWN</text>
<text x="46.8" y="157.2">DMAOUT</text>
<text x="386.8" y="159.6">_IPL(0:2)</text>
<text x="384.1" y="209.2">_EINT7</text>
<text x="45.3" y="212.6">D(0:15)</text>
<text x="384.1" y="211.8">_EINT5</text>
<text x="384.1" y="214.5">_EINT4</text>
<text x="384.1" y="217.1">_EINT1</text>
<text x="45.3" y="223.1">A(1:23)</text>
<text x="46.8" y="244.2">_CLKWR</text>
<text x="46.8" y="249.5">_CLKRD</text>
<text x="387.1" y="266.8">SCHEMATIC</text>
</g>
<g font-size="2.4">
<text x="72.9" y="28.7">RP800</text>
<text x="101.6" y="33.9">1K</text>
<text x="101.5" y="36.4">(Px7)</text>
<text x="215.6" y="181.9">RP801</text>
<text x="225.6" y="181.1">(Px7)</text>
<text x="226.6" y="184.6">4.7K</text>
<text x="400.2" y="281.4">8</text>
<text x="406.3" y="281.5">12</text>
</g>
<g font-size="2.2">
<text x="305.3" y="154.1">U803</text>
<text x="305.3" y="172.6">U803</text>
<text x="305.3" y="185.8">U803</text>
<text x="305.3" y="201.6">U803</text>
<text x="166.3" y="236.3">16V</text>
</g>
<g font-size="2.2" fill="#500">
<text x="262.8" y="167.9" transform="rotate(-90 262.8 167.9)">G1</text>
<text x="265.4" y="169.2" transform="rotate(-90 265.4 169.2)">G2A</text>
<text x="268" y="169.2" transform="rotate(-90 268 169.2)">G2B</text>
<text x="270.6" y="172.3">Y6</text>
<text x="270.6" y="169.7">Y7</text>
<text x="256.9" y="177.4">C</text>
<text x="270.6" y="177.6">Y4</text>
<text x="270.6" y="175">Y5</text>
<text x="256.9" y="182.7">A</text>
<text x="256.9" y="180.1">B</text>
<text x="270.6" y="182.9">Y2</text>
<text x="270.6" y="180.2">Y3</text>
<text x="270.6" y="185.5">Y1</text>
<text x="270.6" y="188.1">Y0</text>
</g>
<g font-size="2.1">
<text x="93.9" y="26">+5V</text>
<text x="207.8" y="41.8">+5V</text>
<text x="218.4" y="41.8">+5V</text>
<text x="107.6" y="128.8">+5V</text>
<text x="260.6" y="152.5">+5V</text>
<text x="331.8" y="157.8">+5V</text>
<text x="157.7" y="165.7">+5V</text>
<text x="168.3" y="165.7">+5V</text>
<text x="189.4" y="165.7">+12V</text>
<text x="218.4" y="239.6">+5V</text>
</g>
<g font-size="2">
<text x="335.2" y="15.6">ZONE</text>
<text x="341.6" y="15.6">LTR</text>
<text x="362.7" y="15.6">DESCRIPTION</text>
<text x="368.6" y="12.9">REVISIONS</text>
<text x="393.2" y="15.6">DATE</text>
<text x="399.8" y="15.6">APPROVED</text>
<text x="342.8" y="18.2">2</text>
<text x="359.2" y="18.2">SEE COVER SHEET</text>
<text x="236.3" y="178.9">+5V</text>
<text x="196.2" y="221.1">3/60DK</text>
<text x="196.2" y="228.5">60mAH</text>
<text x="151.1" y="259.1">32768Hz</text>
<text x="357.1" y="260.7">DRAWN BY:</text>
<text x="371.8" y="260.7">DATE</text>
<text x="161.8" y="273.3" transform="rotate(-90 161.8 273.3)">4.5-47pF</text>
<text x="378.2" y="281.2">SCALE</text>
<text x="391.9" y="281.2">SHEET</text>
<text x="403" y="281.2">OF</text>
</g>
<g font-size="2" fill="#500">
<text x="138.7" y="40.3">_BR1</text>
<text x="164" y="40.5">_BG1</text>
<text x="138.7" y="42.9">_BR2</text>
<text x="138.7" y="45.6">_BR3</text>
<text x="164" y="43.1">_BG2</text>
<text x="164" y="45.7">_BG3</text>
<text x="138.7" y="48.2">_BR4</text>
<text x="138.7" y="50.8">_BR5</text>
<text x="164" y="48.4">_BG4</text>
<text x="164" y="51">_BG5</text>
<text x="138.7" y="58.8">_SLAVE2</text>
<text x="138.7" y="56.1">_SLAVE1</text>
<text x="138.7" y="64">_SLAVE4</text>
<text x="138.7" y="61.4">_SLAVE3</text>
<text x="162.9" y="64.2">_DBOE</text>
<text x="165.2" y="61.5">DOE</text>
<text x="138.7" y="66.7">_SLAVE5</text>
<text x="139.3" y="71.9">A19</text>
<text x="139.3" y="74.6">A20</text>
<text x="139.3" y="77.2">A21</text>
<text x="139.3" y="79.8">A22</text>
<text x="139.3" y="82.5">A23</text>
<text x="164" y="82.6">_D2P</text>
<text x="138.7" y="87.8">_BEER</text>
<text x="138.7" y="93">_LDS</text>
<text x="138.7" y="90.4">_UDS</text>
<text x="139.3" y="95.7">READ</text>
<text x="164" y="93.2">_GBG</text>
<text x="138.7" y="98.3">_BG</text>
<text x="138.7" y="100.9">_BOSS</text>
<text x="164" y="98.5">_CBG</text>
<text x="165.2" y="101.1">_BR</text>
<text x="138.7" y="103.6">_OVR</text>
<text x="138.7" y="106.2">_OWN</text>
<text x="164" y="103.7">_CBR</text>
<text x="138.7" y="111.5">_RST</text>
<text x="138.7" y="108.9">_AS</text>
<text x="162.9" y="109">PTEST</text>
<text x="164" y="111.6">TEST</text>
<text x="138.7" y="119.4">_CDAC</text>
<text x="139.3" y="124.7">C3</text>
<text x="139.3" y="122">C1</text>
<text x="165.2" y="124.8">_C2</text>
<text x="165.2" y="122.2">_C4</text>
<text x="127.4" y="197.9">13</text>
<text x="127.4" y="195.3">12</text>
<text x="127.4" y="192.6">11</text>
<text x="130.8" y="197.9">D1</text>
<text x="130.8" y="195.3">D2</text>
<text x="130.8" y="192.6">D3</text>
<text x="148.8" y="196.3">STDP</text>
<text x="154.6" y="195.3">1</text>
<text x="127.4" y="200.5">14</text>
<text x="130.8" y="200.5">D0</text>
<text x="128.6" y="208.4">6</text>
<text x="128.6" y="205.8">7</text>
<text x="130.8" y="208.4">A2</text>
<text x="130.8" y="205.8">A3</text>
<text x="149.9" y="206.9">CS1</text>
<text x="154.6" y="205.8">15</text>
<text x="128.6" y="213.7">4</text>
<text x="128.6" y="211.1">5</text>
<text x="130.8" y="213.7">A0</text>
<text x="130.8" y="211.1">A1</text>
<text x="149.9" y="212.1">VCC</text>
<text x="154.6" y="211.1">18</text>
<text x="128.6" y="221.6">3</text>
<text x="130.8" y="221.6">ALE</text>
<text x="186.7" y="217.4">1</text>
<text x="192" y="217.4">2</text>
<text x="124.8" y="226.9">10</text>
<text x="130.8" y="228">_WR</text>
<text x="196.2" y="223.7">Ni-Cd</text>
<text x="196.8" y="226.4">3.6V</text>
<text x="126" y="232.2">8</text>
<text x="130.8" y="233.2">_RD</text>
<text x="189.4" y="233.2">3</text>
<text x="126" y="237.4">2</text>
<text x="130.8" y="238.5">_CS0</text>
<text x="149.9" y="238.5">GND</text>
<text x="154.6" y="237.4">9</text>
<text x="136.5" y="242.7" transform="rotate(-90 136.5 242.7)">_XT</text>
<text x="149.6" y="242.7" transform="rotate(-90 149.6 242.7)">XT</text>
<text x="135.4" y="246.2" transform="rotate(-90 135.4 246.2)">17</text>
<text x="148.6" y="246.2" transform="rotate(-90 148.6 246.2)">16</text>
<text x="216.9" y="251" transform="rotate(-90 216.9 251)">25</text>
<text x="222.2" y="251.2" transform="rotate(-90 222.2 251.2)">48</text>
<text x="248.8" y="250.5" transform="rotate(-90 248.8 250.5)">16</text>
<text x="277.8" y="250.5" transform="rotate(-90 277.8 250.5)">14</text>
<text x="306.8" y="250.5" transform="rotate(-90 306.8 250.5)">16</text>
<text x="217.1" y="263.4" transform="rotate(-90 217.1 263.4)">1</text>
<text x="248.9" y="263.1" transform="rotate(-90 248.9 263.1)">8</text>
<text x="277.9" y="263.1" transform="rotate(-90 277.9 263.1)">7</text>
<text x="306.9" y="263.1" transform="rotate(-90 306.9 263.1)">8</text>
<text x="222.2" y="264" transform="rotate(-90 222.2 264)">24</text>
</g>
<g font-size="1.8" fill="#500">
<text x="95.4" y="31.6" transform="rotate(-90 95.4 31.6)">1</text>
<text x="80.1" y="43" transform="rotate(-90 80.1 43)">8</text>
<text x="82.8" y="43" transform="rotate(-90 82.8 43)">7</text>
<text x="85.4" y="43" transform="rotate(-90 85.4 43)">6</text>
<text x="88" y="43" transform="rotate(-90 88 43)">5</text>
<text x="90.7" y="43" transform="rotate(-90 90.7 43)">4</text>
<text x="93.3" y="43" transform="rotate(-90 93.3 43)">3</text>
<text x="95.9" y="43" transform="rotate(-90 95.9 43)">2</text>
</g>
<text font-size="1.8" x="385.9" y="281.4">NONE</text>
<text font-size="1.7" fill="#500" x="147" y="263.3">3</text>
<text font-size="1.7" x="341.2" y="283.7">/user/b52_lib/a2k exp_logic</text>
<g font-size="1.6" fill="#500">
<text x="127.4" y="39.8">1</text>
<text x="177.1" y="39.8">1</text>
<text x="85.3" y="45.2" transform="rotate(-90 85.3 45.2)">1</text>
<text x="88" y="45.2" transform="rotate(-90 88 45.2)">2</text>
<text x="90.6" y="45.2" transform="rotate(-90 90.6 45.2)">3</text>
<text x="93.3" y="45.2" transform="rotate(-90 93.3 45.2)">4</text>
<text x="95.9" y="45.2" transform="rotate(-90 95.9 45.2)">5</text>
<text x="127.4" y="47.7">4</text>
<text x="127.4" y="45">3</text>
<text x="127.4" y="42.4">2</text>
<text x="177.1" y="47.7">4</text>
<text x="177.1" y="45">3</text>
<text x="177.1" y="42.4">2</text>
<text x="127.4" y="50.3">5</text>
<text x="177.1" y="50.3">5</text>
<text x="209.2" y="49.6" transform="rotate(-90 209.2 49.6)">1</text>
<text x="219.8" y="49.6" transform="rotate(-90 219.8 49.6)">1</text>
<text x="108.9" y="55.6">1</text>
<text x="108.9" y="58.2">2</text>
<text x="209.2" y="58.1" transform="rotate(-90 209.2 58.1)">2</text>
<text x="219.8" y="58.1" transform="rotate(-90 219.8 58.1)">2</text>
<text x="108.9" y="60.9">3</text>
<text x="108.9" y="63.5">4</text>
<text x="180.3" y="62.8">2</text>
<text x="186.8" y="63">1</text>
<text x="108.9" y="66.1">5</text>
<text x="89.2" y="73.4">19</text>
<text x="89.2" y="76.1">20</text>
<text x="89.2" y="78.7">21</text>
<text x="89.2" y="81.3">22</text>
<text x="89.2" y="84">23</text>
<text x="180.9" y="123.6">2</text>
<text x="189.5" y="123.6">1</text>
<text x="211.4" y="128.7" transform="rotate(-90 211.4 128.7)">1</text>
<text x="219.8" y="128.7" transform="rotate(-90 219.8 128.7)">1</text>
<text x="109" y="134" transform="rotate(-90 109 134)">2</text>
<text x="211.4" y="137.2" transform="rotate(-90 211.4 137.2)">3</text>
<text x="211.4" y="134.6" transform="rotate(-90 211.4 134.6)">2</text>
<text x="219.8" y="137.2" transform="rotate(-90 219.8 137.2)">3</text>
<text x="219.8" y="134.6" transform="rotate(-90 219.8 134.6)">2</text>
<text x="109" y="142.5" transform="rotate(-90 109 142.5)">1</text>
<text x="77" y="155.7">11</text>
<text x="91.5" y="153.1">12</text>
<text x="301.7" y="155.7">2</text>
<text x="301.7" y="150.4">1</text>
<text x="317.1" y="153.1">3</text>
<text x="91.5" y="158.3">13</text>
<text x="262" y="161.9" transform="rotate(-90 262 161.9)">6</text>
<text x="264.6" y="161.9" transform="rotate(-90 264.6 161.9)">4</text>
<text x="267.2" y="161.9" transform="rotate(-90 267.2 161.9)">5</text>
<text x="343.7" y="157.1" transform="rotate(-90 343.7 157.1)">15</text>
<text x="346.4" y="157.1" transform="rotate(-90 346.4 157.1)">14</text>
<text x="334.7" y="166.2">11</text>
<text x="334.7" y="163.6">10</text>
<text x="159.1" y="170.9" transform="rotate(-90 159.1 170.9)">1</text>
<text x="190.8" y="170.9" transform="rotate(-90 190.8 170.9)">2</text>
<text x="275.4" y="171.7">9</text>
<text x="275.4" y="169">7</text>
<text x="301.7" y="168.9">4</text>
<text x="317.1" y="171.5">6</text>
<text x="334.6" y="171.4">13</text>
<text x="334.7" y="168.9">12</text>
<text x="357.2" y="171.5">7</text>
<text x="357.2" y="168.9">9</text>
<text x="364.3" y="171.6">1</text>
<text x="364.3" y="169">0</text>
<text x="159.1" y="179.4" transform="rotate(-90 159.1 179.4)">2</text>
<text x="190.8" y="179.4" transform="rotate(-90 190.8 179.4)">1</text>
<text x="252.2" y="179.6">1</text>
<text x="252.2" y="177">2</text>
<text x="255" y="179.6">2</text>
<text x="255" y="176.9">3</text>
<text x="275.4" y="179.6">12</text>
<text x="275.4" y="176.9">11</text>
<text x="275.4" y="174.3">10</text>
<text x="301.7" y="174.2">5</text>
<text x="335.5" y="174.2">1</text>
<text x="335.5" y="176.8">2</text>
<text x="335.5" y="179.4">3</text>
<text x="357.2" y="174.2">6</text>
<text x="364.3" y="174.2">2</text>
<text x="175.7" y="184.3">1</text>
<text x="184.2" y="184.3">2</text>
<text x="252.2" y="182.3">0</text>
<text x="255" y="182.2">1</text>
<text x="275.4" y="182.2">13</text>
<text x="275.4" y="184.8">14</text>
<text x="301.7" y="182.1">9</text>
<text x="317.1" y="184.7">8</text>
<text x="335.5" y="182.1">4</text>
<text x="190.8" y="186.7" transform="rotate(-90 190.8 186.7)">2</text>
<text x="275.4" y="187.5">15</text>
<text x="301.7" y="187.3">10</text>
<text x="346.4" y="191" transform="rotate(-90 346.4 191)">5</text>
<text x="104.5" y="197.5">2</text>
<text x="104.5" y="194.9">3</text>
<text x="190.8" y="195.3" transform="rotate(-90 190.8 195.3)">1</text>
<text x="301.7" y="197.9">12</text>
<text x="104.5" y="202.8">0</text>
<text x="104.5" y="200.2">1</text>
<text x="190.8" y="202.5" transform="rotate(-90 190.8 202.5)">1</text>
<text x="232.5" y="200">0</text>
<text x="235.1" y="200">1</text>
<text x="237.7" y="200">2</text>
<text x="301.7" y="203.2">13</text>
<text x="316.1" y="200.5">11</text>
<text x="110.3" y="208.5">4</text>
<text x="110.3" y="205.9">5</text>
<text x="110.3" y="213.8">2</text>
<text x="110.3" y="211.2">3</text>
<text x="177.6" y="215.7" transform="rotate(-90 177.6 215.7)">1</text>
<text x="190.8" y="211.1" transform="rotate(-90 190.8 211.1)">2</text>
<text x="177.6" y="221.6" transform="rotate(-90 177.6 221.6)">2</text>
<text x="164.4" y="223.6" transform="rotate(-90 164.4 223.6)">1</text>
<text x="177.6" y="224.3" transform="rotate(-90 177.6 224.3)">3</text>
<text x="164.4" y="232.2" transform="rotate(-90 164.4 232.2)">2</text>
<text x="230.3" y="252.6" transform="rotate(-90 230.3 252.6)">1</text>
<text x="259.3" y="252.6" transform="rotate(-90 259.3 252.6)">1</text>
<text x="288.3" y="252.6" transform="rotate(-90 288.3 252.6)">1</text>
<text x="317.3" y="252.6" transform="rotate(-90 317.3 252.6)">1</text>
<text x="136.1" y="263.4">2</text>
<text x="144.6" y="263.4">1</text>
<text x="230.3" y="261.2" transform="rotate(-90 230.3 261.2)">3</text>
<text x="230.3" y="258.5" transform="rotate(-90 230.3 258.5)">2</text>
<text x="259.3" y="261.2" transform="rotate(-90 259.3 261.2)">3</text>
<text x="259.3" y="258.5" transform="rotate(-90 259.3 258.5)">2</text>
<text x="288.3" y="261.2" transform="rotate(-90 288.3 261.2)">3</text>
<text x="288.3" y="258.5" transform="rotate(-90 288.3 258.5)">2</text>
<text x="317.3" y="261.2" transform="rotate(-90 317.3 261.2)">3</text>
<text x="317.3" y="258.5" transform="rotate(-90 317.3 258.5)">2</text>
<text x="127.5" y="265.8" transform="rotate(-90 127.5 265.8)">1</text>
<text x="156.5" y="265.9" transform="rotate(-90 156.5 265.9)">2</text>
<text x="127.5" y="274.4" transform="rotate(-90 127.5 274.4)">3</text>
<text x="127.5" y="271.7" transform="rotate(-90 127.5 271.7)">2</text>
<text x="156.5" y="274.4" transform="rotate(-90 156.5 274.4)">1</text>
</g>
<g font-size="1.6">
<text x="358.7" y="262.4">Dave Haynie</text>
<text x="357.1" y="269.1">APPR:</text>
<text x="357.1" y="267">ENGR:</text>
<text x="357.1" y="264.9">CHKD:</text>
<text x="363.3" y="267">DBH</text>
<text x="357.6" y="273.3">USED ON</text>
<text x="366.6" y="273.3">NEXT</text>
<text x="371.8" y="273.3">ASSY</text>
<text x="378.2" y="275.4">SIZE</text>
<text x="406.1" y="275.4">REV</text>
<text x="368.3" y="276.9">312725</text>
<text x="334.9" y="283.9">PATH:</text>
</g>
<g font-size="1.5" fill="#500">
<text x="136.3" y="39.7">7</text>
<text x="170.9" y="39.7">2</text>
<text x="135.4" y="47.6">10</text>
<text x="136.3" y="42.3">8</text>
<text x="136.3" y="45">9</text>
<text x="170.9" y="42.3">3</text>
<text x="170.9" y="45">4</text>
<text x="170.9" y="47.6">5</text>
<text x="135.4" y="50.2">11</text>
<text x="170.9" y="50.2">6</text>
<text x="135.4" y="58.1">13</text>
<text x="135.4" y="55.5">12</text>
<text x="135.4" y="63.4">15</text>
<text x="135.4" y="60.8">14</text>
<text x="170.4" y="60.8">47</text>
<text x="170.9" y="63.4">46</text>
<text x="135.4" y="66.1">16</text>
<text x="135.9" y="71.3">30</text>
<text x="135.9" y="74">31</text>
<text x="135.9" y="76.6">32</text>
<text x="135.9" y="79.2">33</text>
<text x="135.9" y="81.9">34</text>
<text x="170.9" y="81.9">45</text>
<text x="135.4" y="89.8">38</text>
<text x="135.4" y="87.1">26</text>
<text x="135.4" y="92.4">37</text>
<text x="135.9" y="95.1">35</text>
<text x="170.9" y="92.4">23</text>
<text x="135.4" y="97.7">17</text>
<text x="135.4" y="100.3">39</text>
<text x="170.9" y="97.7">29</text>
<text x="170.9" y="100.3">27</text>
<text x="135.4" y="103">40</text>
<text x="135.4" y="105.6">41</text>
<text x="170.9" y="103">28</text>
<text x="135.4" y="110.9">42</text>
<text x="135.4" y="108.2">36</text>
<text x="170.4" y="110.9">43</text>
<text x="170.4" y="108.2">44</text>
<text x="135.4" y="118.8">18</text>
<text x="135.9" y="124.1">20</text>
<text x="135.9" y="121.4">19</text>
<text x="170.9" y="124.1">21</text>
<text x="170.9" y="121.4">22</text>
</g>
<text font-size="1.5" x="363.3" y="264.8">HCD</text>
<text font-size="1.4" x="357.3" y="277.2">A2000-CR</text>
<text font-size="1.4" fill="#300" x="22.1" y="284.5" transform="rotate(-90 22.1 284.5)">Rev.1.38 (05.09.2012)</text>
<g font-size="1.3">
<text x="370.8" y="262.7">7/1/87</text>
<text x="370.8" y="266.8">7/1/87</text>
</g>
<text font-size="1.2" x="370.9" y="264.6">2/22/89</text>
<g font-size="1.1" fill="#500">
<text x="240.1" y="183.1" transform="rotate(-90 240.1 183.1)">1</text>
<text x="224.3" y="195.8" transform="rotate(-90 224.3 195.8)">8</text>
<text x="226.9" y="195.8" transform="rotate(-90 226.9 195.8)">7</text>
<text x="229.6" y="195.8" transform="rotate(-90 229.6 195.8)">6</text>
<text x="232.2" y="195.8" transform="rotate(-90 232.2 195.8)">5</text>
<text x="234.8" y="195.8" transform="rotate(-90 234.8 195.8)">4</text>
<text x="237.5" y="195.8" transform="rotate(-90 237.5 195.8)">3</text>
<text x="240.1" y="195.8" transform="rotate(-90 240.1 195.8)">2</text>
<text x="218.2" y="254.4" transform="rotate(-90 218.2 254.4)">Vcc1</text>
<text x="223.5" y="254.4" transform="rotate(-90 223.5 254.4)">Vcc2</text>
<text x="249.8" y="254.4" transform="rotate(-90 249.8 254.4)">Vcc1</text>
<text x="278.9" y="254.4" transform="rotate(-90 278.9 254.4)">Vcc1</text>
<text x="307.9" y="254.4" transform="rotate(-90 307.9 254.4)">Vcc1</text>
<text x="218.2" y="261.2" transform="rotate(-90 218.2 261.2)">Gnd1</text>
<text x="223.5" y="261.2" transform="rotate(-90 223.5 261.2)">Gnd2</text>
<text x="249.8" y="261.2" transform="rotate(-90 249.8 261.2)">Gnd1</text>
<text x="278.9" y="261.2" transform="rotate(-90 278.9 261.2)">Gnd1</text>
<text x="307.9" y="261.2" transform="rotate(-90 307.9 261.2)">Gnd1</text>
</g>
</svg>
